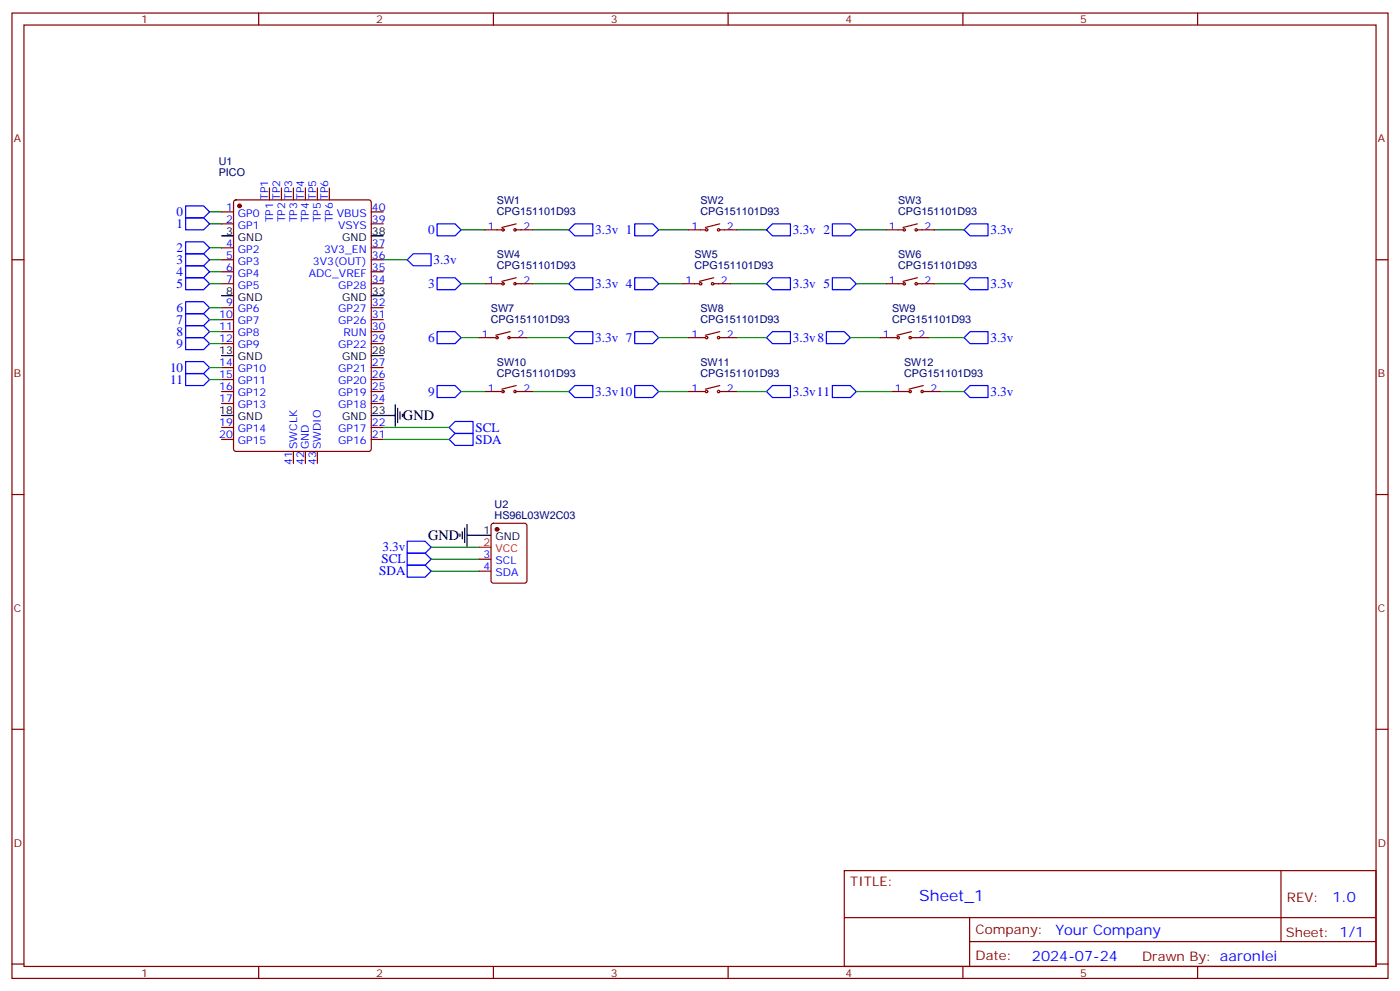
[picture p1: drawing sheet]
<svg xmlns="http://www.w3.org/2000/svg" width="412mm" height="292mm" viewBox="0 0 412 292" stroke-linecap="round" stroke-linejoin="round" font-family="sans-serif">
<g fill="none" stroke="#870000" stroke-width=".35">
<path d="M3.5 3.8h405.4v284.4h-405.4zM7.1 7.4h398.2v277.3h-398.2zM76.2 3.8v3.6M145.3 3.8v3.6M214.5 3.8v3.6M283.6 3.8v3.6M352.8 3.8v3.6M69 59.1l.5-.2h39.2l.6 .4 .1 73-.5 .6-39.4 .1-.7-.5v-72.9zM79.4 55.4v3.5M82.9 55.4v3.5M86.4 55.4v3.5M90 55.4v3.5"/>
<path d="M93.5 55.4v3.5M97 55.4v3.5M3.5 76.5h3.6M65.3 76.5h3.5M65.3 62.4h3.5M65.3 65.9h3.5M65.3 73h3.5M109.4 76.5h3.5M109.4 62.4h3.5M109.4 65.9h3.5M109.4 73h3.5M142.9 67.7h4.9"/>
<path d="M152 65.9l-4.2 1.1M152 67.7h5M202.8 67.7h5M212 67.7h5M212 65.9l-4.2 1.1M261.1 67.7h4.9M270.2 67.7h5M270.2 65.9l-4.2 1.1M405.3 76.5h3.6M65.3 80h3.5M65.3 83.6h3.5M65.3 90.6h3.5"/>
<path d="M65.3 94.2h3.5M65.3 97.7h3.5M109.4 80h3.5M109.4 83.6h3.5M109.4 90.6h3.5M109.4 94.2h3.5M109.4 97.7h3.5M141.1 99.4h4.9M142.9 83.6h4.9M150.3 97.7l-4.3 1M150.3 99.4h4.9M152 83.6h5"/>
<path d="M152 81.8l-4.2 1.1M201.1 83.6h4.9M202.8 99.4h5M210.3 83.6h4.9M210.3 81.8l-4.3 1.1M212 99.4h5M212 97.7l-4.2 1M259.3 99.4h4.9M261.1 83.6h4.9M268.5 99.4h4.9M268.5 97.7l-4.3 1M270.2 83.6h5"/>
<path d="M270.2 81.8l-4.2 1.1M65.3 101.2h3.5M65.3 108.3h3.5M65.3 111.8h3.5M65.3 115.3h3.5M65.3 118.9h3.5M109.4 101.2h3.5M109.4 108.3h3.5M109.4 111.8h3.5M109.4 115.3h3.5M109.4 118.9h3.5M142.9 115.3h4.9"/>
<path d="M152 115.3h5M152 113.6l-4.2 1M202.8 115.3h5M212 115.3h5M212 113.6l-4.2 1M262.8 115.3h5M272 115.3h4.9M272 113.6l-4.2 1M65.3 125.9h3.5M65.3 129.4h3.5M86.4 133v3.5M90 133v3.5"/>
<path d="M93.5 133v3.5M109.4 125.9h3.5M109.4 129.4h3.5M3.5 145.7h3.6M144.9 154.3l.4-.2h9.2l.7 .5v16.5l-.4 .6-9.5 .1-.6-.5-.1-16.5zM405.3 145.7h3.6M141.1 164.7h3.5M141.1 168.2h3.5M3.5 214.8h3.6M405.3 214.8h3.6M248.7 256.4h156.6v28.3h-156.6zM377.3 256.5v20.8"/>
<path d="M248.7 270.3h156.5M285.6 277.3h119.6M285.6 270.3v14.1M3.5 284h3.6M76.2 284.7v3.5M145.3 284.7v3.5M214.5 284.7v3.5M283.6 284.7v3.5M352.8 284.7v3.5M405.3 284h3.6"/>
<circle cx="148.2" cy="67.7" r=".35"/>
<circle cx="151.7" cy="67.7" r=".35"/>
<circle cx="208.1" cy="67.7" r=".35"/>
<circle cx="211.7" cy="67.7" r=".35"/>
<circle cx="266.3" cy="67.7" r=".35"/>
<circle cx="269.9" cy="67.7" r=".35"/>
<circle cx="146.4" cy="99.4" r=".35"/>
<circle cx="148.2" cy="83.6" r=".35"/>
<circle cx="149.9" cy="99.4" r=".35"/>
<circle cx="151.7" cy="83.6" r=".35"/>
<circle cx="206.4" cy="83.6" r=".35"/>
<circle cx="208.1" cy="99.4" r=".35"/>
<circle cx="209.9" cy="83.6" r=".35"/>
<circle cx="211.7" cy="99.4" r=".35"/>
<circle cx="264.6" cy="99.4" r=".35"/>
<circle cx="266.3" cy="83.6" r=".35"/>
<circle cx="268.1" cy="99.4" r=".35"/>
<circle cx="269.9" cy="83.6" r=".35"/>
<circle cx="148.2" cy="115.3" r=".35"/>
<circle cx="151.7" cy="115.3" r=".35"/>
<circle cx="208.1" cy="115.3" r=".35"/>
<circle cx="211.7" cy="115.3" r=".35"/>
<circle cx="268.1" cy="115.3" r=".35"/>
<circle cx="271.6" cy="115.3" r=".35"/>
</g>
<g fill="#870000" stroke="#870000" stroke-width=".35">
<circle cx="70.6" cy="60.6" r=".53"/>
<circle cx="146.4" cy="155.9" r=".53"/>
</g>
<g fill="none" stroke="#000" stroke-width=".35">
<path d="M65.3 69.5h3.5M109.4 69.5h3.5M65.3 87.1h3.5M109.4 87.1h3.5M65.3 104.7h3.5M109.4 104.7h3.5M116.4 119.2v6.4M65.3 122.4h3.5M109.4 122.4h7M117.1 120.3v4.2M117.8 121.3v2.1M118.5 122v.7"/>
<path d="M135.5 157.3v.7M136.2 156.6v2.1M136.9 155.5v4.3M137.6 157.7h7M137.6 154.5v6.3"/>
</g>
<g fill="none" stroke="#00f" stroke-width=".35">
<path d="M54.7 60.6h5.3l1.7 1.8-1.7 1.8h-5.3zM54.7 64.2h5.3l1.7 1.7-1.7 1.8h-5.3zM54.7 71.2h5.3l1.7 1.8-1.7 1.8h-5.3zM54.7 74.8h5.3l1.7 1.7-1.7 1.8h-5.3zM54.7 78.3h5.3l1.7 1.7-1.7 1.8h-5.3zM119.9 76.5l1.8-1.7h5.3v3.5h-5.3zM128.8 65.9h5.3l1.7 1.8-1.7 1.8h-5.3zM167.6 67.7l1.7-1.8h5.3v3.6h-5.3zM187 65.9h5.3l1.7 1.8-1.7 1.8h-5.3zM225.8 67.7l1.7-1.8h5.3v3.6h-5.3zM245.2 65.9h5.3l1.7 1.8-1.7 1.8h-5.3zM284 67.7l1.8-1.8h5.2v3.6h-5.2z"/>
<path d="M54.7 81.8h5.3l1.7 1.8-1.7 1.7h-5.3zM54.7 88.9h5.3l1.7 1.7-1.7 1.8h-5.3zM54.7 92.4h5.3l1.7 1.8-1.7 1.7h-5.3zM54.7 95.9h5.3l1.7 1.8-1.7 1.7h-5.3zM54.7 99.4h5.3l1.7 1.8-1.7 1.8h-5.3zM128.8 81.8h5.3l1.7 1.8-1.7 1.7h-5.3zM128.8 97.7h5.3l1.7 1.7-1.7 1.8h-5.3zM167.6 83.6l1.7-1.8h5.3v3.5h-5.3zM167.6 99.4l1.7-1.7h5.3v3.5h-5.3zM187 81.8h5.3l1.7 1.8-1.7 1.7h-5.3zM187 97.7h5.3l1.7 1.7-1.7 1.8h-5.3zM225.8 99.4l1.7-1.7h5.3v3.5h-5.3z"/>
<path d="M225.8 83.6l1.7-1.8h5.3v3.5h-5.3zM243.4 97.7h5.3l1.8 1.7-1.8 1.8h-5.3zM245.2 81.8h5.3l1.7 1.8-1.7 1.7h-5.3zM284 83.6l1.8-1.8h5.2v3.5h-5.2zM284 99.4l1.8-1.7h5.2v3.5h-5.2zM54.7 106.5h5.3l1.7 1.8-1.7 1.7h-5.3zM54.7 110h5.3l1.7 1.8-1.7 1.8h-5.3zM128.8 113.6h5.3l1.7 1.7-1.7 1.8h-5.3zM167.6 115.3l1.7-1.7h5.3v3.5h-5.3zM187 113.6h5.3l1.7 1.7-1.7 1.8h-5.3zM225.8 115.3l1.7-1.7h5.3v3.5h-5.3zM245.2 113.6h5.3l1.7 1.7-1.7 1.8h-5.3z"/>
<path d="M284 115.3l1.8-1.7h5.2v3.5h-5.2zM132.3 125.9l1.8-1.8h5.2v3.6h-5.2zM132.3 129.4l1.8-1.7h5.2v3.5h-5.2zM119.9 159.4h5.3l1.8 1.8-1.8 1.7h-5.3zM119.9 162.9h5.3l1.8 1.8-1.8 1.8h-5.3zM119.9 166.5h5.3l1.8 1.7-1.8 1.8h-5.3z"/>
</g>
<g fill="none" stroke="#008700" stroke-width=".35">
<path d="M61.7 76.5h3.6M61.7 62.4h3.6M61.7 65.9h3.6M61.7 73h3.6M112.9 76.5h7M135.8 67.7h7.1M157 67.7h10.6M194 67.7h8.8M217 67.7h8.8M252.2 67.7h8.9M275.2 67.7h8.8M61.7 80h3.6"/>
<path d="M61.7 83.6h3.6M61.7 90.6h3.6M61.7 94.2h3.6M61.7 97.7h3.6M135.8 83.6h7.1M135.8 99.4h5.3M155.2 99.4h12.4M157 83.6h10.6M194 99.4h8.8M194 83.6h7.1M215.2 83.6h10.6M217 99.4h8.8"/>
<path d="M250.5 99.4h8.8M252.2 83.6h8.9M273.4 99.4h10.6M275.2 83.6h8.8M61.7 101.2h3.6M61.7 108.3h3.6M61.7 111.8h3.6M135.8 115.3h7.1M157 115.3h10.6M194 115.3h8.8M217 115.3h8.8M252.2 115.3h10.6"/>
<path d="M276.9 115.3h7.1M112.9 125.9h19.4M112.9 129.4h19.4M127 161.2h14.1M127 164.7h14.1M127 168.2h14.1"/>
</g>
<path d="M141.1 161.2h3.5" fill="none" stroke="#f00" stroke-width=".35"/>
<text font-size="4.6" fill="#00f" x="270.8" y="265.5">Sheet_1</text>
<g font-size="4.2">
<text x="118.7" y="123.8">GND</text>
<text x="126.1" y="159.1">GND</text>
</g>
<g font-size="4.2" fill="#00f">
<text x="392.5" y="265.7">1.0</text>
<text x="310.9" y="275.3">Your Company</text>
<text x="304" y="283.1">2024-07-24</text>
</g>
<g font-size="3.9" fill="#00f">
<text x="52" y="63.7">0</text>
<text x="52" y="67.2">1</text>
<text x="126.1" y="69">0</text>
<text x="175.3" y="69">3.3v 1</text>
<text x="233.5" y="69">3.3v 2</text>
<text x="291.7" y="69">3.3v</text>
<text x="52" y="74.2">2</text>
<text x="52" y="77.8">3</text>
<text x="127.7" y="77.8">3.3v</text>
<text x="52" y="81.3">4</text>
<text x="52" y="84.8">5</text>
<text x="126.1" y="84.8">3</text>
<text x="175.3" y="84.9">3.3v 4</text>
<text x="233.5" y="84.9">3.3v 5</text>
<text x="291.7" y="84.9">3.3v</text>
<text x="52" y="91.9">6</text>
<text x="52" y="95.4">7</text>
<text x="52" y="98.9">8</text>
<text x="126.1" y="100.7">6</text>
<text x="175.3" y="100.7">3.3v 7</text>
<text x="233.5" y="100.7">3.3v8</text>
<text x="291.7" y="100.7">3.3v</text>
<text x="52" y="102.5">9</text>
<text x="50.1" y="109.5">10</text>
<text x="50.1" y="113">11</text>
<text x="126.1" y="116.6">9</text>
<text x="175.3" y="116.6">3.3v10</text>
<text x="233.5" y="116.6">3.3v11</text>
<text x="291.7" y="116.6">3.3v</text>
<text x="140.1" y="127.2">SCL</text>
<text x="140.1" y="130.7">SDA</text>
<text x="112.3" y="166">SCL</text>
<text x="112.7" y="162.4">3.3v</text>
<text x="111.7" y="169.5">SDA</text>
</g>
<g font-size="3.9" fill="#800">
<text x="250.5" y="261">TITLE:</text>
<text x="379.1" y="265.7">REV:</text>
<text x="287.4" y="275.2">Company:</text>
<text x="378.7" y="275.8">Sheet: 1/1</text>
<text x="287.4" y="282.9">Date:</text>
<text x="336.4" y="283">Drawn By: aaronlei</text>
</g>
<g font-size="3.2" fill="#800">
<text x="41.6" y="6.8">1</text>
<text x="110.8" y="6.8">2</text>
<text x="179.9" y="6.8">3</text>
<text x="249.1" y="6.8">4</text>
<text x="318.2" y="6.8">5</text>
<text x="4.1" y="41.9">A</text>
<text x="405.9" y="41.9">A</text>
<text x="4.1" y="111.1">B</text>
<text x="405.9" y="111.1">B</text>
<text x="4.1" y="180.2">C</text>
<text x="405.9" y="180.2">C</text>
<text x="4.1" y="249.4">D</text>
<text x="405.9" y="249.4">D</text>
<text x="41.6" y="287.7">1</text>
<text x="110.8" y="287.7">2</text>
<text x="179.9" y="287.7">3</text>
<text x="249.1" y="287.7">4</text>
<text x="318.2" y="287.7">5</text>
</g>
<g font-size="3.2" fill="#000080">
<text x="64.4" y="51.7">PICO</text>
<text x="64.4" y="48.5">U1</text>
<text x="146.4" y="63.3">CPG151101D93</text>
<text x="146.4" y="60.2">SW1</text>
<text x="206.3" y="63.3">CPG151101D93</text>
<text x="206.3" y="60.2">SW2</text>
<text x="264.5" y="63.3">CPG151101D93</text>
<text x="264.5" y="60.2">SW3</text>
<text x="146.4" y="76">SW4</text>
<text x="204.6" y="76">SW5</text>
<text x="264.5" y="76">SW6</text>
<text x="146.4" y="79.2">CPG151101D93</text>
<text x="204.6" y="79.2">CPG151101D93</text>
<text x="264.5" y="79.2">CPG151101D93</text>
<text x="144.6" y="95.1">CPG151101D93</text>
<text x="144.6" y="91.9">SW7</text>
<text x="206.3" y="95.1">CPG151101D93</text>
<text x="206.3" y="91.9">SW8</text>
<text x="262.8" y="95.1">CPG151101D93</text>
<text x="262.8" y="91.9">SW9</text>
<text x="146.4" y="107.8">SW10</text>
<text x="206.3" y="107.8">SW11</text>
<text x="266.3" y="107.8">SW12</text>
<text x="146.4" y="111">CPG151101D93</text>
<text x="206.3" y="111">CPG151101D93</text>
<text x="266.3" y="111">CPG151101D93</text>
<text x="145.7" y="149.8">U2</text>
<text x="145.7" y="152.9">HS96L03W2C03</text>
</g>
<g font-size="3.2" fill="#00f">
<text x="79" y="58.9" transform="rotate(-90 79 58.9)">TP1</text>
<text x="82.5" y="58.9" transform="rotate(-90 82.5 58.9)">TP2</text>
<text x="86.1" y="58.9" transform="rotate(-90 86.1 58.9)">TP3</text>
<text x="89.6" y="58.9" transform="rotate(-90 89.6 58.9)">TP4</text>
<text x="93.1" y="58.9" transform="rotate(-90 93.1 58.9)">TP5</text>
<text x="96.7" y="58.9" transform="rotate(-90 96.7 58.9)">TP6</text>
<text x="66.6" y="62.1">1</text>
<text x="66.6" y="65.6">2</text>
<text x="70.1" y="63.8">GP0</text>
<text x="80.4" y="65.5" transform="rotate(-90 80.4 65.5)">TP1</text>
<text x="84" y="65.5" transform="rotate(-90 84 65.5)">TP2</text>
<text x="87.5" y="65.5" transform="rotate(-90 87.5 65.5)">TP3</text>
<text x="91" y="65.5" transform="rotate(-90 91 65.5)">TP4</text>
<text x="94.5" y="65.5" transform="rotate(-90 94.5 65.5)">TP5</text>
<text x="98.1" y="65.5" transform="rotate(-90 98.1 65.5)">TP6</text>
<text x="99.2" y="63.8">VBUS</text>
<text x="109.5" y="65.6">39</text>
<text x="109.5" y="62.1">40</text>
<text x="70.1" y="67.3">GP1</text>
<text x="99.6" y="67.3">VSYS</text>
<text x="143.7" y="67.7">1</text>
<text x="154.2" y="67.7">2</text>
<text x="203.7" y="67.7">1</text>
<text x="214.1" y="67.7">2</text>
<text x="261.9" y="67.7">1</text>
<text x="272.3" y="67.7">2</text>
<text x="66.6" y="72.6">4</text>
<text x="66.6" y="76.2">5</text>
<text x="70.1" y="74.4">GP2</text>
<text x="70.1" y="77.9">GP3</text>
<text x="92.2" y="77.9">3V3(OUT)</text>
<text x="95.5" y="74.4">3V3_EN</text>
<text x="109.5" y="76.2">36</text>
<text x="109.5" y="72.6">37</text>
<text x="66.6" y="79.7">6</text>
<text x="66.6" y="83.2">7</text>
<text x="70.1" y="81.5">GP4</text>
<text x="91" y="81.5">ADC_VREF</text>
<text x="109.5" y="83.2">34</text>
<text x="109.5" y="79.7">35</text>
<text x="143.7" y="83.6">1</text>
<text x="154.2" y="83.6">2</text>
<text x="201.9" y="83.6">1</text>
<text x="212.4" y="83.6">2</text>
<text x="261.9" y="83.6">1</text>
<text x="272.3" y="83.6">2</text>
<text x="70.1" y="85">GP5</text>
<text x="99.6" y="85">GP28</text>
<text x="64.6" y="93.8">10</text>
<text x="66.6" y="90.3">9</text>
<text x="70.1" y="92">GP6</text>
<text x="70.1" y="95.6">GP7</text>
<text x="99.6" y="95.6">GP26</text>
<text x="99.6" y="92">GP27</text>
<text x="109.5" y="93.8">31</text>
<text x="109.5" y="90.3">32</text>
<text x="64.6" y="97.3">11</text>
<text x="64.6" y="100.9">12</text>
<text x="70.1" y="99.1">GP8</text>
<text x="101.2" y="99.1">RUN</text>
<text x="109.5" y="100.9">29</text>
<text x="109.5" y="97.3">30</text>
<text x="141.9" y="99.4">1</text>
<text x="152.4" y="99.4">2</text>
<text x="203.7" y="99.4">1</text>
<text x="214.1" y="99.4">2</text>
<text x="260.1" y="99.4">1</text>
<text x="270.6" y="99.4">2</text>
<text x="64.6" y="107.9">14</text>
<text x="70.1" y="102.6">GP9</text>
<text x="99.6" y="102.6">GP22</text>
<text x="109.5" y="107.9">27</text>
<text x="64.6" y="111.4">15</text>
<text x="70.1" y="109.7">GP10</text>
<text x="70.1" y="113.2">GP11</text>
<text x="99.6" y="113.2">GP20</text>
<text x="99.6" y="109.7">GP21</text>
<text x="109.5" y="111.4">26</text>
<text x="64.6" y="115">16</text>
<text x="64.6" y="118.5">17</text>
<text x="70.1" y="116.7">GP12</text>
<text x="99.6" y="116.7">GP19</text>
<text x="109.5" y="118.5">24</text>
<text x="109.5" y="115">25</text>
<text x="143.7" y="115.3">1</text>
<text x="154.2" y="115.3">2</text>
<text x="203.7" y="115.3">1</text>
<text x="214.1" y="115.3">2</text>
<text x="263.6" y="115.3">1</text>
<text x="274.1" y="115.3">2</text>
<text x="64.6" y="125.6">19</text>
<text x="70.1" y="120.3">GP13</text>
<text x="99.6" y="120.3">GP18</text>
<text x="109.5" y="125.6">22</text>
<text x="64.6" y="129.1">20</text>
<text x="70.1" y="127.3">GP14</text>
<text x="70.1" y="130.8">GP15</text>
<text x="99.6" y="130.8">GP16</text>
<text x="99.6" y="127.3">GP17</text>
<text x="109.5" y="129.1">21</text>
<text x="86.1" y="137" transform="rotate(-90 86.1 137)">41</text>
<text x="87.5" y="132.3" transform="rotate(-90 87.5 132.3)">SWCLK</text>
<text x="89.6" y="137" transform="rotate(-90 89.6 137)">42</text>
<text x="91" y="132.3" transform="rotate(-90 91 132.3)">GND</text>
<text x="93.1" y="137" transform="rotate(-90 93.1 137)">43</text>
<text x="94.5" y="132.3" transform="rotate(-90 94.5 132.3)">SWDIO</text>
<text x="142.4" y="164.4">3</text>
<text x="142.4" y="167.9">4</text>
<text x="145.9" y="166.1">SCL</text>
<text x="145.9" y="169.7">SDA</text>
</g>
<g font-size="3.2">
<text x="66.6" y="69.1">3</text>
<text x="70.1" y="70.9">GND</text>
<text x="100.8" y="70.9">GND</text>
<text x="109.5" y="69.1">38</text>
<text x="66.6" y="86.7">8</text>
<text x="70.1" y="88.5">GND</text>
<text x="100.8" y="88.5">GND</text>
<text x="109.5" y="86.7">33</text>
<text x="64.6" y="104.4">13</text>
<text x="70.1" y="106.2">GND</text>
<text x="100.8" y="106.2">GND</text>
<text x="109.5" y="104.4">28</text>
<text x="64.6" y="122">18</text>
<text x="70.1" y="123.8">GND</text>
<text x="100.8" y="123.8">GND</text>
<text x="109.5" y="122">23</text>
<text x="142.4" y="157.3">1</text>
<text x="145.9" y="159.1">GND</text>
</g>
<g font-size="3.2" fill="#f00">
<text x="142.4" y="160.8">2</text>
<text x="145.9" y="162.6">VCC</text>
</g>
</svg>
